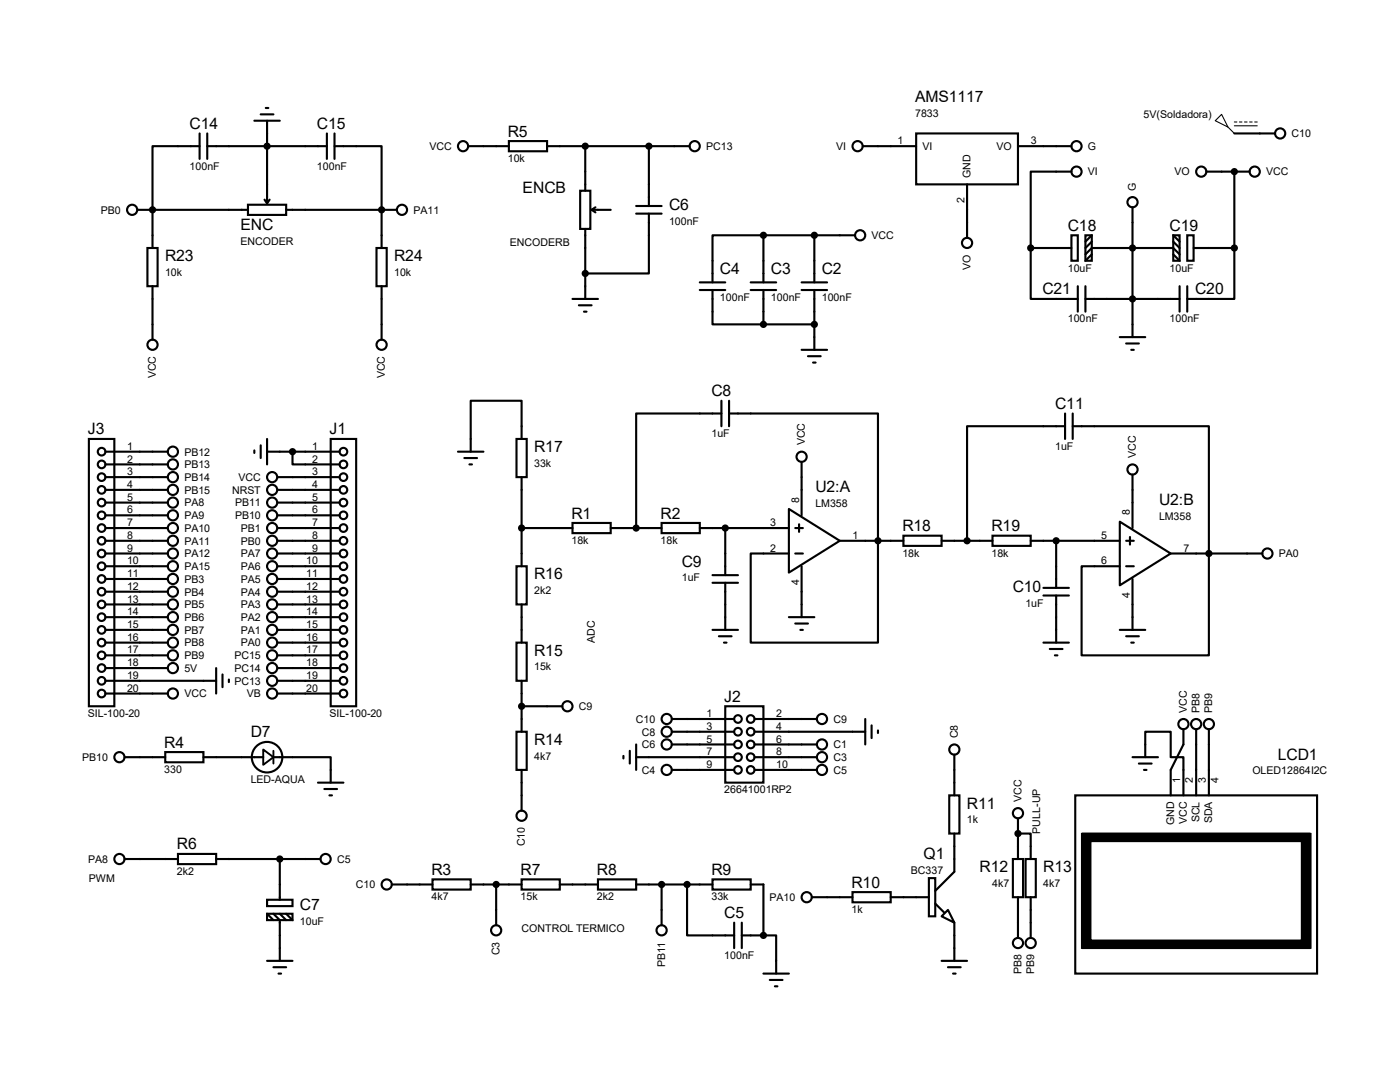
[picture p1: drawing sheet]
<svg xmlns="http://www.w3.org/2000/svg" width="279mm" height="216mm" viewBox="0 0 279 216" stroke-linecap="round" stroke-linejoin="round" font-family="sans-serif">
<g fill="none" stroke="#000" stroke-width=".42">
<path d="M39.8 29.2h-9.4v20.3M39.8 26.6v5.1M41.4 29.2h23.8M41.4 26.6v5.1M50.8 24.1h5M52 22.8h2.6M52.8 39.8l.5 .8M53 21.5h.6M53.3 24.1v16.5M53.8 39.8l-.5 .8M65.2 26.6v5.1M66.8 29.2h9.4v20.3"/>
<path d="M66.8 26.6v5.1M93.4 29.2h8.2M101.6 28.2h7.6v2h-7.6zM109.2 29.2h28.4M115.8 38.1h2v7.6h-2zM116.8 29.2v8.9M129.5 29.2v11.9M172.2 29.2h10.6M182.8 26.6h20.4v10.2h-20.4zM193 36.8v10.7M203.2 29.2h10.6M213.8 34.2h-8.1v15.3"/>
<path d="M240.7 34.2h8.7M246.3 26.6h8.2M246.3 34.2v15.3M27.4 41.9h22.1M29.4 49.5h2.1v7.6h-2.1zM30.4 57.1v10.7M49.5 40.9h7.6v2h-7.6zM57.1 41.9h22.1M75.1 49.5h2.1v7.6h-2.1zM76.2 57.1v10.7M114.3 59.6h5M116.8 45.7v13.9"/>
<path d="M118.1 41.9h3.8M118.1 41.9l.7 .5M118.8 41.4l-.7 .5M127 41.1h5M127 42.6h5M129.5 42.6v12h-12.7M139.7 57.9h5M139.7 56.3h5M142.2 57.9v6.8h10.2M149.8 57.9h5.1M149.8 56.3h5.1M152.4 46.9h-10.2v9.4"/>
<path d="M152.4 46.9h18.2M152.4 46.9v9.4M152.4 57.9v6.8M160 57.9h5.1M160 56.3h5.1M162.5 46.9v9.4M162.5 57.9v11.9M205.7 49.5v10.1h9.4M205.7 49.5h8.1M213.8 46.9h1.3v5.1h-1.3zM215.1 57.1v5.1M216.6 46.9h1.3v5.1h-1.3z"/>
<path d="M216.6 50.8l1.3-1.3h16.2l1.3 1.3M216.6 59.6h18.8M216.6 57.1v5.1M217.9 46.9l-1.3 1.3M217.9 48.2l-1.3 1.3M217.9 50.8l-1.3 1.2M226 41.4v25.9M234.1 46.9h1.3v5.1h-1.3zM234.1 46.9l1.3 1.3M234.1 48.2l1.3 1.3M234.1 50.8l1.3 1.2M235.4 57.1v5.1"/>
<path d="M236.9 46.9h1.3v5.1h-1.3zM236.9 57.1v5.1M238.2 49.5h8.1M246.3 49.5v10.1h-9.4M115.5 60.9h2.6M116.5 62.2h.6M144 80v5M145.5 80v5M152.4 64.7h10.1M160 69.8h5.1M161.2 71.1h2.6M162.3 72.3h.5"/>
<path d="M223.5 67.3h5.1M224.7 68.5h2.6M225.8 69.8h.5M17.7 87.6h5.1v53.3h-5.1zM21 95.2h12.5M21 97.7h12.5M21 90.1h12.5M21 92.7h12.5M50.8 89.9v.5M52 88.9v2.5M53.3 87.6v5.1M53.3 90.1h14.5"/>
<path d="M55.3 95.2h12.5M55.3 97.7h12.5M58.4 90.1v2.6h9.4M66 87.6h5.1v53.3h-5.1zM91.4 90.1h5.1M92.7 91.4h2.5M93.7 92.7h.5M103.1 87.6h2v7.6h-2zM104.1 87.6v-7.6h-10.2v10.1M104.1 95.2v17.8M144 82.5h-17v22.9M145.5 82.5h29.7v45.7h-25.4v-17.8h7.6"/>
<path d="M160 92.2v10.6M212.6 85h-19.6v22.9M212.6 82.5v5.1M214.1 85h27.2v45.8h-25.4v-17.8h7.6M214.1 82.5v5.1M226 94.7v10.7M21 100.3h12.5M21 102.8h12.5M21 105.4h12.5M21 107.9h12.5M21 110.4h12.5M21 113h12.5"/>
<path d="M21 115.5h12.5M21 118.1h12.5M55.3 100.3h12.5M55.3 102.8h12.5M55.3 105.4h12.5M55.3 107.9h12.5M55.3 110.4h12.5M55.3 113h12.5M55.3 115.5h12.5M55.3 118.1h12.5M103.1 113h2v7.6h-2zM104.1 105.4h10.2"/>
<path d="M114.3 104.4h7.6v2h-7.6zM121.9 105.4h10.1M132 104.4h7.7v2h-7.7zM139.7 105.4h17.7M142.2 116.3h5.1M142.2 114.8h5.1M144.7 105.4v9.4M144.7 116.3v9.4M157.4 101.6l10.2 6.3-10.2 6.4zM158.7 105.4h1.5M158.7 110.4h1.5M159.5 104.6v1.5"/>
<path d="M160 113v10.1M167.6 107.9h12.7M180.3 106.9h7.6v2h-7.6zM187.9 107.9h10.2M198.1 106.9h7.6v2h-7.6zM205.7 107.9h17.8M208.2 117.3h5.1M208.2 118.8h5.1M210.8 107.9v9.4M210.8 118.8v9.4M223.5 104.1l10.1 6.3-10.1 6.4zM224.7 107.9h1.6"/>
<path d="M224.7 113h1.6M225.5 107.1v1.6M226 115.5v10.2M233.6 110.4h18.3M21 120.6h12.5M21 123.1h12.5M21 125.7h12.5M21 128.2h12.5M21 130.8h12.5M21 133.3h12.5M21 135.8h22.1M21 138.4h12.5"/>
<path d="M43.1 133.3v5.1M44.4 134.6v2.5M45.7 135.6v.5M55.3 120.6h12.5M55.3 123.1h12.5M55.3 125.7h12.5M55.3 128.2h12.5M55.3 130.8h12.5M55.3 133.3h12.5M55.3 135.8h12.5M55.3 138.4h12.5M103.1 128.2h2v7.6h-2z"/>
<path d="M104.1 120.6v7.6M104.1 135.8v10.2M142.2 125.7h5.1M143.5 127h2.5M144.5 128.2h.5M157.4 123.1h5.1M158.7 124.4h2.5M159.7 125.7h.5M208.2 128.2h5.1M209.5 129.5h2.5M210.5 130.8h.5M223.5 125.7h5.1"/>
<path d="M224.7 127h2.6M225.8 128.2h.5M24.8 151.1h8.2M33 150.1h7.6v2h-7.6zM40.6 151.1h11.9M54.6 151.1h11.4v5.1M63.5 156.2h5M64.7 157.4h2.6M65.7 158.7h.6M103.1 146h2v7.6h-2zM104.1 153.6v8.2M104.1 140.9h8.1"/>
<path d="M124.4 150.8v.5M125.7 149.8v2.6M127 151.1h19.5M127 148.5v5.1M134.1 153.6h12.4M134.1 143.5h12.4M134.1 148.5h12.4M134.1 146h12.4M144.7 140.9h7.7v15.3h-7.7zM150.6 151.1h12.4M150.6 153.6h12.4M150.6 143.5h12.4"/>
<path d="M150.6 148.5h12.4M150.6 146h22.1M172.7 143.5v5M173.9 144.7v2.6M175.2 145.8v.5M189.4 158.7h2.1v7.6h-2.1zM190.5 150.6v8.1M214.6 158.7h48.2v35.6h-48.2zM226 151.1h5.1M227.3 152.4h2.5M228.3 153.6h.5M228.6 151.1v-5.1h5v5.1h2.6v7.6"/>
<path d="M236.2 145.5v3l-2.6 5.1v5.1M238.7 145.5v13.2M241.3 145.5v13.2M24.8 171.4h10.7M35.5 170.4h7.6v2h-7.6zM43.1 171.4h20.9M53.3 179.5h5.1v1.3h-5.1zM55.8 171.4v8.1M78.2 176.5h8.1M86.3 175.5h7.6v2h-7.6zM93.9 176.5h10.2M99 176.5v8.1"/>
<path d="M104.1 175.5h7.6v2h-7.6zM111.7 176.5h7.6M119.3 175.5h7.7v2h-7.7zM127 176.5h15.2M132 176.5v8.1M137.1 176.5v10.1h9.4M142.2 175.5h7.6v2h-7.6zM149.8 176.5h2.6v10.1M162 179h8.1M170.1 178h7.7v2h-7.7zM177.8 179h7.6M185.4 175.2h1.2v7.6h-1.2z"/>
<path d="M190.5 166.3v7.6l-3.9 3.9M202.1 171.4h2.1v7.6h-2.1zM203.2 166.3h2.5v5.1M203.2 163.3v8.1M203.2 179v8.2M204.7 171.4h2v7.6h-2zM205.7 179v8.2M53.3 182.3h5.1v1.3h-5.1zM53.3 191.7h5.1M53.3 182.3l1.3 1.3M54.6 182.3l1.2 1.3v8.1M54.6 193h2.5"/>
<path d="M55.6 194.3h.5M55.8 182.3l1.3 1.3M57.1 182.3l1.3 1.3M146.5 184.1v5.1M148 184.1v5.1M148 186.6h4.4M152.4 186.6h2.5v7.7M152.4 194.3h5M153.6 195.5h2.6M154.6 196.8h.6M186.6 180.3l1.8 1.8M187.9 182.8l1.3-1.2 1.3 2.5z"/>
<path d="M187.9 191.7h5.1M189.2 193h2.5M190.2 194.3h.5M190.5 184.1v7.6"/>
<circle cx="92.4" cy="29.2" r="1.02"/>
<circle cx="138.6" cy="29.2" r="1.02"/>
<circle cx="171.2" cy="29.2" r="1.02"/>
<circle cx="214.8" cy="34.2" r="1.02"/>
<circle cx="214.8" cy="29.2" r="1.02"/>
<circle cx="239.7" cy="34.2" r="1.02"/>
<circle cx="250.4" cy="34.2" r="1.02"/>
<circle cx="255.5" cy="26.6" r="1.02"/>
<circle cx="26.4" cy="41.9" r="1.02"/>
<circle cx="80.2" cy="41.9" r="1.02"/>
<circle cx="171.7" cy="46.9" r="1.02"/>
<circle cx="193" cy="48.5" r="1.02"/>
<circle cx="226" cy="40.3" r="1.02"/>
<circle cx="30.4" cy="68.8" r="1.02"/>
<circle cx="76.2" cy="68.8" r="1.02"/>
<circle cx="20.3" cy="97.7" r=".76"/>
<circle cx="20.3" cy="95.2" r=".76"/>
<circle cx="20.3" cy="90.1" r=".76"/>
<circle cx="20.3" cy="92.7" r=".76"/>
<circle cx="34.5" cy="97.7" r="1.02"/>
<circle cx="34.5" cy="95.2" r="1.02"/>
<circle cx="34.5" cy="90.1" r="1.02"/>
<circle cx="34.5" cy="92.7" r="1.02"/>
<circle cx="54.3" cy="97.7" r="1.02"/>
<circle cx="54.3" cy="95.2" r="1.02"/>
<circle cx="68.5" cy="95.2" r=".76"/>
<circle cx="68.5" cy="90.1" r=".76"/>
<circle cx="68.5" cy="97.7" r=".76"/>
<circle cx="68.5" cy="92.7" r=".76"/>
<circle cx="160" cy="91.1" r="1.02"/>
<circle cx="226" cy="93.7" r="1.02"/>
<circle cx="20.3" cy="107.9" r=".76"/>
<circle cx="20.3" cy="118.1" r=".76"/>
<circle cx="20.3" cy="102.8" r=".76"/>
<circle cx="20.3" cy="100.3" r=".76"/>
<circle cx="20.3" cy="110.4" r=".76"/>
<circle cx="20.3" cy="115.5" r=".76"/>
<circle cx="20.3" cy="105.4" r=".76"/>
<circle cx="20.3" cy="113" r=".76"/>
<circle cx="34.5" cy="118.1" r="1.02"/>
<circle cx="34.5" cy="105.4" r="1.02"/>
<circle cx="34.5" cy="107.9" r="1.02"/>
<circle cx="34.5" cy="110.4" r="1.02"/>
<circle cx="34.5" cy="100.3" r="1.02"/>
<circle cx="34.5" cy="102.8" r="1.02"/>
<circle cx="34.5" cy="113" r="1.02"/>
<circle cx="34.5" cy="115.5" r="1.02"/>
<circle cx="54.3" cy="102.8" r="1.02"/>
<circle cx="54.3" cy="110.4" r="1.02"/>
<circle cx="54.3" cy="100.3" r="1.02"/>
<circle cx="54.3" cy="113" r="1.02"/>
<circle cx="54.3" cy="118.1" r="1.02"/>
<circle cx="54.3" cy="107.9" r="1.02"/>
<circle cx="54.3" cy="115.5" r="1.02"/>
<circle cx="54.3" cy="105.4" r="1.02"/>
<circle cx="68.5" cy="100.3" r=".76"/>
<circle cx="68.5" cy="118.1" r=".76"/>
<circle cx="68.5" cy="105.4" r=".76"/>
<circle cx="68.5" cy="102.8" r=".76"/>
<circle cx="68.5" cy="107.9" r=".76"/>
<circle cx="68.5" cy="110.4" r=".76"/>
<circle cx="68.5" cy="113" r=".76"/>
<circle cx="68.5" cy="115.5" r=".76"/>
<circle cx="252.9" cy="110.4" r="1.02"/>
<circle cx="20.3" cy="123.1" r=".76"/>
<circle cx="20.3" cy="133.3" r=".76"/>
<circle cx="20.3" cy="138.4" r=".76"/>
<circle cx="20.3" cy="125.7" r=".76"/>
<circle cx="20.3" cy="120.6" r=".76"/>
<circle cx="20.3" cy="128.2" r=".76"/>
<circle cx="20.3" cy="135.8" r=".76"/>
<circle cx="20.3" cy="130.8" r=".76"/>
<circle cx="34.5" cy="138.4" r="1.02"/>
<circle cx="34.5" cy="123.1" r="1.02"/>
<circle cx="34.5" cy="128.2" r="1.02"/>
<circle cx="34.5" cy="130.8" r="1.02"/>
<circle cx="34.5" cy="133.3" r="1.02"/>
<circle cx="34.5" cy="120.6" r="1.02"/>
<circle cx="34.5" cy="125.7" r="1.02"/>
<circle cx="54.3" cy="125.7" r="1.02"/>
<circle cx="54.3" cy="123.1" r="1.02"/>
<circle cx="54.3" cy="130.8" r="1.02"/>
<circle cx="54.3" cy="133.3" r="1.02"/>
<circle cx="54.3" cy="135.8" r="1.02"/>
<circle cx="54.3" cy="138.4" r="1.02"/>
<circle cx="54.3" cy="128.2" r="1.02"/>
<circle cx="54.3" cy="120.6" r="1.02"/>
<circle cx="68.5" cy="138.4" r=".76"/>
<circle cx="68.5" cy="135.8" r=".76"/>
<circle cx="68.5" cy="123.1" r=".76"/>
<circle cx="68.5" cy="128.2" r=".76"/>
<circle cx="68.5" cy="130.8" r=".76"/>
<circle cx="68.5" cy="120.6" r=".76"/>
<circle cx="68.5" cy="133.3" r=".76"/>
<circle cx="68.5" cy="125.7" r=".76"/>
<circle cx="23.8" cy="151.1" r="1.02"/>
<circle cx="53.3" cy="151.1" r="3"/>
<circle cx="113.2" cy="140.9" r="1.02"/>
<circle cx="133.1" cy="143.5" r="1.02"/>
<circle cx="133.1" cy="148.5" r="1.02"/>
<circle cx="133.1" cy="153.6" r="1.02"/>
<circle cx="133.1" cy="146" r="1.02"/>
<circle cx="147.3" cy="143.5" r=".76"/>
<circle cx="147.3" cy="153.6" r=".76"/>
<circle cx="147.3" cy="146" r=".76"/>
<circle cx="147.3" cy="148.5" r=".76"/>
<circle cx="147.3" cy="151.1" r=".76"/>
<circle cx="149.8" cy="146" r=".76"/>
<circle cx="149.8" cy="151.1" r=".76"/>
<circle cx="149.8" cy="143.5" r=".76"/>
<circle cx="149.8" cy="148.5" r=".76"/>
<circle cx="149.8" cy="153.6" r=".76"/>
<circle cx="164" cy="148.5" r="1.02"/>
<circle cx="164" cy="153.6" r="1.02"/>
<circle cx="164" cy="143.5" r="1.02"/>
<circle cx="164" cy="151.1" r="1.02"/>
<circle cx="190.5" cy="149.6" r="1.02"/>
<circle cx="236.2" cy="144.5" r="1.02"/>
<circle cx="238.7" cy="144.5" r="1.02"/>
<circle cx="241.3" cy="144.5" r="1.02"/>
<circle cx="23.8" cy="171.4" r="1.02"/>
<circle cx="65" cy="171.4" r="1.02"/>
<circle cx="77.2" cy="176.5" r="1.02"/>
<circle cx="104.1" cy="162.8" r="1.02"/>
<circle cx="161" cy="179" r="1.02"/>
<circle cx="203.2" cy="162.3" r="1.02"/>
<circle cx="99" cy="185.6" r="1.02"/>
<circle cx="132" cy="185.6" r="1.02"/>
<circle cx="203.2" cy="188.2" r="1.02"/>
<circle cx="205.7" cy="188.2" r="1.02"/>
</g>
<g fill="#000">
<circle cx="246.3" cy="34.2" r=".21"/>
<circle cx="30.4" cy="41.9" r=".21"/>
<circle cx="76.2" cy="41.9" r=".21"/>
<circle cx="203.2" cy="166.3" r=".21"/>
<circle cx="152.4" cy="186.6" r=".21"/>
</g>
<path d="M243.8 22.8l1.3 2.6-2.6-1.3zM245.1 25.4l1.2 1.2M246.3 24.3h.5M246.3 25.1h4.6M247.4 24.3h.5M248.4 24.3h.5M249.4 24.3h.5M250.4 24.3h.5" fill="none" stroke="#000" stroke-width=".21"/>
<path d="M215.9 166.3h45.7v22.9h-45.7z" fill="none" stroke="#000" stroke-width=".25"/>
<path d="M216.9 167.1h43.7v21.3h-43.7z" fill="none" stroke="#000" stroke-width="1.9"/>
<g fill="#000" stroke="#000" stroke-width=".42">
<circle cx="53.3" cy="29.2" r=".51"/>
<circle cx="116.8" cy="29.2" r=".51"/>
<circle cx="129.5" cy="29.2" r=".51"/>
<circle cx="246.3" cy="34.2" r=".51"/>
<circle cx="30.4" cy="41.9" r=".51"/>
<circle cx="76.2" cy="41.9" r=".51"/>
<circle cx="116.8" cy="54.6" r=".51"/>
<circle cx="152.4" cy="46.9" r=".51"/>
<circle cx="162.5" cy="46.9" r=".51"/>
<circle cx="205.7" cy="49.5" r=".51"/>
<circle cx="226" cy="59.6" r=".51"/>
<circle cx="226" cy="49.5" r=".51"/>
<circle cx="246.3" cy="49.5" r=".51"/>
<circle cx="152.4" cy="64.7" r=".51"/>
<circle cx="162.5" cy="64.7" r=".51"/>
<circle cx="58.4" cy="90.1" r=".51"/>
<circle cx="104.1" cy="105.4" r=".51"/>
<circle cx="127" cy="105.4" r=".51"/>
<circle cx="144.7" cy="105.4" r=".51"/>
<circle cx="175.2" cy="107.9" r=".51"/>
<circle cx="193" cy="107.9" r=".51"/>
<circle cx="210.8" cy="107.9" r=".51"/>
<circle cx="241.3" cy="110.4" r=".51"/>
<circle cx="104.1" cy="140.9" r=".51"/>
<circle cx="55.8" cy="171.4" r=".51"/>
<circle cx="99" cy="176.5" r=".51"/>
<circle cx="132" cy="176.5" r=".51"/>
<circle cx="137.1" cy="176.5" r=".51"/>
<circle cx="203.2" cy="166.3" r=".51"/>
<circle cx="152.4" cy="186.6" r=".51"/>
</g>
<path d="M52.5 149.6l2.1 1.5-2.1 1.5zM54.6 149.8v2.6" fill="none" stroke="#000" stroke-width=".38"/>
<g font-size="3.1">
<text x="182.6" y="20.4">AMS1117</text>
<text x="37.8" y="25.7">C14</text>
<text x="63.2" y="25.7">C15</text>
<text x="101.3" y="27.3">R5</text>
<text x="104.3" y="38.4">ENCB</text>
<text x="133.5" y="42">C6</text>
<text x="48" y="45.9">ENC</text>
<text x="213.1" y="46.1">C18</text>
<text x="233.4" y="46.1">C19</text>
<text x="32.9" y="52.1">R23</text>
<text x="78.7" y="52.1">R24</text>
<text x="143.7" y="54.7">C4</text>
<text x="153.8" y="54.7">C3</text>
<text x="164" y="54.7">C2</text>
<text x="208" y="58.8">C21</text>
<text x="238.5" y="58.8">C20</text>
<text x="142" y="79.1">C8</text>
<text x="210.6" y="81.6">C11</text>
<text x="17.5" y="86.7">J3</text>
<text x="65.8" y="86.7">J1</text>
<text x="106.6" y="90.2">R17</text>
<text x="162.7" y="98.1">U2:A</text>
<text x="231.3" y="100.7">U2:B</text>
<text x="114" y="103.5">R1</text>
<text x="131.8" y="103.5">R2</text>
<text x="180.1" y="106">R18</text>
<text x="197.9" y="106">R19</text>
<text x="136.1" y="113.1">C9</text>
<text x="106.6" y="115.6">R16</text>
<text x="202.1" y="118.2">C10</text>
<text x="106.6" y="130.9">R15</text>
<text x="144.5" y="140">J2</text>
<text x="32.8" y="149.2">R4</text>
<text x="50" y="147.2">D7</text>
<text x="106.6" y="148.6">R14</text>
<text x="255" y="151.6">LCD1</text>
<text x="193" y="161.3">R11</text>
<text x="35.3" y="169.5">R6</text>
<text x="184.3" y="171.5">Q1</text>
<text x="86.1" y="174.6">R3</text>
<text x="103.9" y="174.6">R7</text>
<text x="119.1" y="174.6">R8</text>
<text x="142" y="174.6">R9</text>
<text x="169.9" y="177.1">R10</text>
<text x="195.5" y="174">R12</text>
<text x="208.2" y="174">R13</text>
<text x="59.9" y="181.7">C7</text>
<text x="144.5" y="183.2">C5</text>
</g>
<g font-size="2.1">
<text x="182.6" y="23.3">7833</text>
<text x="228.2" y="23.6">5V(Soldadora)</text>
<text x="85.7" y="29.9">VCC</text>
<text x="140.9" y="29.9">PC13</text>
<text x="166.9" y="29.9">VI</text>
<text x="179.1" y="28.8">1</text>
<text x="184.1" y="29.9">VI</text>
<text x="198.8" y="29.9">VO</text>
<text x="205.7" y="28.8">3</text>
<text x="217.1" y="29.9">G</text>
<text x="257.8" y="27.4">C10</text>
<text x="37.8" y="33.9">100nF</text>
<text x="63.2" y="33.9">100nF</text>
<text x="101.3" y="32.3">10k</text>
<text x="193.7" y="35.5" transform="rotate(-90 193.7 35.5)">GND</text>
<text x="217.1" y="35">VI</text>
<text x="234.4" y="35">VO</text>
<text x="252.7" y="35">VCC</text>
<text x="192.5" y="40.5" transform="rotate(-90 192.5 40.5)">2</text>
<text x="226.7" y="38.1" transform="rotate(-90 226.7 38.1)">G</text>
<text x="20.1" y="42.6">PB0</text>
<text x="82.5" y="42.6">PA11</text>
<text x="133.5" y="44.9">100nF</text>
<text x="173.9" y="47.7">VCC</text>
<text x="48" y="48.9">ENCODER</text>
<text x="101.8" y="49.1">ENCODERB</text>
<text x="193.7" y="53.8" transform="rotate(-90 193.7 53.8)">VO</text>
<text x="32.9" y="55">10k</text>
<text x="78.7" y="55">10k</text>
<text x="213.1" y="54.2">10uF</text>
<text x="233.4" y="54.2">10uF</text>
<text x="143.7" y="60.1">100nF</text>
<text x="153.8" y="60.1">100nF</text>
<text x="164" y="60.1">100nF</text>
<text x="213.1" y="64.3">100nF</text>
<text x="233.4" y="64.3">100nF</text>
<text x="31.1" y="75.5" transform="rotate(-90 31.1 75.5)">VCC</text>
<text x="76.8" y="75.5" transform="rotate(-90 76.8 75.5)">VCC</text>
<text x="25.4" y="89.7">1</text>
<text x="62.3" y="89.7">1</text>
<text x="142" y="87.2">1uF</text>
<text x="160.7" y="88.9" transform="rotate(-90 160.7 88.9)">VCC</text>
<text x="210.6" y="89.7">1uF</text>
<text x="25.4" y="92.3">2</text>
<text x="25.4" y="94.8">3</text>
<text x="36.8" y="90.9">PB12</text>
<text x="36.8" y="93.4">PB13</text>
<text x="36.8" y="96">PB14</text>
<text x="47.6" y="96">VCC</text>
<text x="62.3" y="92.3">2</text>
<text x="62.3" y="94.8">3</text>
<text x="106.6" y="93.1">33k</text>
<text x="226.7" y="91.4" transform="rotate(-90 226.7 91.4)">VCC</text>
<text x="25.4" y="97.4">4</text>
<text x="25.4" y="99.9">5</text>
<text x="36.8" y="101">PA8</text>
<text x="36.8" y="98.5">PB15</text>
<text x="46.3" y="98.5">NRST</text>
<text x="46.9" y="101">PB11</text>
<text x="62.3" y="97.4">4</text>
<text x="62.3" y="99.9">5</text>
<text x="159.5" y="100.3" transform="rotate(-90 159.5 100.3)">8</text>
<text x="162.7" y="101.2">LM358</text>
<text x="25.4" y="102.4">6</text>
<text x="25.4" y="105">7</text>
<text x="25.4" y="107.5">8</text>
<text x="36.8" y="103.6">PA9</text>
<text x="36.8" y="106.1">PA10</text>
<text x="46.9" y="103.6">PB10</text>
<text x="48" y="106.1">PB1</text>
<text x="62.3" y="102.4">6</text>
<text x="62.3" y="105">7</text>
<text x="62.3" y="107.5">8</text>
<text x="153.7" y="105">3</text>
<text x="170.1" y="107.5">1</text>
<text x="219.8" y="107.5">5</text>
<text x="225.5" y="102.8" transform="rotate(-90 225.5 102.8)">8</text>
<text x="231.3" y="103.7">LM358</text>
<text x="25.4" y="110.1">9</text>
<text x="25.4" y="112.6">10</text>
<text x="36.8" y="108.7">PA11</text>
<text x="36.8" y="111.2">PA12</text>
<text x="36.8" y="113.7">PA15</text>
<text x="48" y="113.7">PA6</text>
<text x="48" y="111.2">PA7</text>
<text x="48" y="108.7">PB0</text>
<text x="61.1" y="112.6">10</text>
<text x="62.3" y="110.1">9</text>
<text x="114" y="108.5">18k</text>
<text x="131.8" y="108.5">18k</text>
<text x="153.7" y="110.1">2</text>
<text x="180.1" y="111.1">18k</text>
<text x="197.9" y="111.1">18k</text>
<text x="219.8" y="112.6">6</text>
<text x="236.2" y="110.1">7</text>
<text x="255.2" y="111.2">PA0</text>
<text x="25.4" y="115.1">11</text>
<text x="25.4" y="117.7">12</text>
<text x="36.8" y="116.3">PB3</text>
<text x="36.8" y="118.8">PB4</text>
<text x="48" y="118.8">PA4</text>
<text x="48" y="116.3">PA5</text>
<text x="61.1" y="115.1">11</text>
<text x="61.1" y="117.7">12</text>
<text x="106.6" y="118.5">2k2</text>
<text x="136.1" y="116">1uF</text>
<text x="159.5" y="116.7" transform="rotate(-90 159.5 116.7)">4</text>
<text x="225.5" y="119.3" transform="rotate(-90 225.5 119.3)">4</text>
<text x="25.4" y="120.2">13</text>
<text x="25.4" y="122.8">14</text>
<text x="25.4" y="125.3">15</text>
<text x="36.8" y="121.4">PB5</text>
<text x="36.8" y="123.9">PB6</text>
<text x="48" y="123.9">PA2</text>
<text x="48" y="121.4">PA3</text>
<text x="61.1" y="120.2">13</text>
<text x="61.1" y="122.8">14</text>
<text x="61.1" y="125.3">15</text>
<text x="204.6" y="121.1">1uF</text>
<text x="25.4" y="127.8">16</text>
<text x="25.4" y="130.4">17</text>
<text x="36.8" y="126.4">PB7</text>
<text x="36.8" y="129">PB8</text>
<text x="36.8" y="131.5">PB9</text>
<text x="46.8" y="131.5">PC15</text>
<text x="48" y="129">PA0</text>
<text x="48" y="126.4">PA1</text>
<text x="61.1" y="127.8">16</text>
<text x="61.1" y="130.4">17</text>
<text x="118.7" y="128.2" transform="rotate(-90 118.7 128.2)">ADC</text>
<text x="25.4" y="132.9">18</text>
<text x="25.4" y="135.5">19</text>
<text x="36.8" y="134.1">5V</text>
<text x="46.8" y="134.1">PC14</text>
<text x="46.8" y="136.6">PC13</text>
<text x="61.1" y="132.9">18</text>
<text x="61.1" y="135.5">19</text>
<text x="106.6" y="133.8">15k</text>
<text x="17.5" y="143.1">SIL-100-20</text>
<text x="25.4" y="138">20</text>
<text x="36.8" y="139.1">VCC</text>
<text x="49.2" y="139.1">VB</text>
<text x="61.1" y="138">20</text>
<text x="65.8" y="143.1">SIL-100-20</text>
<text x="115.5" y="141.7">C9</text>
<text x="141" y="143.1">1</text>
<text x="154.9" y="143.1">2</text>
<text x="236.9" y="142.2" transform="rotate(-90 236.9 142.2)">VCC</text>
<text x="239.4" y="142.2" transform="rotate(-90 239.4 142.2)">PB8</text>
<text x="241.9" y="142.2" transform="rotate(-90 241.9 142.2)">PB9</text>
<text x="126.9" y="144.2">C10</text>
<text x="128.1" y="146.8">C8</text>
<text x="128.1" y="149.3">C6</text>
<text x="141" y="145.6">3</text>
<text x="141" y="148.2">5</text>
<text x="154.9" y="145.6">4</text>
<text x="154.9" y="148.2">6</text>
<text x="166.3" y="144.2">C9</text>
<text x="166.3" y="149.3">C1</text>
<text x="191.1" y="147.3" transform="rotate(-90 191.1 147.3)">C8</text>
<text x="16.4" y="151.8">PB10</text>
<text x="32.8" y="154.3">330</text>
<text x="106.6" y="151.6">4k7</text>
<text x="128.1" y="154.4">C4</text>
<text x="141" y="150.7">7</text>
<text x="141" y="153.2">9</text>
<text x="154.9" y="150.7">8</text>
<text x="154.9" y="153.2">10</text>
<text x="166.3" y="154.4">C5</text>
<text x="166.3" y="151.8">C3</text>
<text x="249.9" y="154.5">OLED12864I2C</text>
<text x="50" y="156.3">LED-AQUA</text>
<text x="144.5" y="158.3">26641001RP2</text>
<text x="203.8" y="160" transform="rotate(-90 203.8 160)">VCC</text>
<text x="235.5" y="156.2" transform="rotate(-90 235.5 156.2)">1</text>
<text x="238.1" y="156.2" transform="rotate(-90 238.1 156.2)">2</text>
<text x="240.6" y="156.2" transform="rotate(-90 240.6 156.2)">3</text>
<text x="243.2" y="156.2" transform="rotate(-90 243.2 156.2)">4</text>
<text x="193" y="164.3">1k</text>
<text x="207.6" y="166.3" transform="rotate(-90 207.6 166.3)">PULL-UP</text>
<text x="234.3" y="164.6" transform="rotate(-90 234.3 164.6)">GND</text>
<text x="236.9" y="164.4" transform="rotate(-90 236.9 164.4)">VCC</text>
<text x="239.4" y="164.1" transform="rotate(-90 239.4 164.1)">SCL</text>
<text x="241.9" y="164.3" transform="rotate(-90 241.9 164.3)">SDA</text>
<text x="17.6" y="172.2">PA8</text>
<text x="67.3" y="172.2">C5</text>
<text x="104.8" y="168.9" transform="rotate(-90 104.8 168.9)">C10</text>
<text x="17.7" y="175.9">PWM</text>
<text x="35.3" y="174.6">2k2</text>
<text x="71" y="177.2">C10</text>
<text x="86.1" y="179.7">4k7</text>
<text x="103.9" y="179.7">15k</text>
<text x="119.1" y="179.7">2k2</text>
<text x="142" y="179.7">33k</text>
<text x="153.6" y="179.8">PA10</text>
<text x="181.8" y="174.4">BC337</text>
<text x="198" y="177">4k7</text>
<text x="208.2" y="177">4k7</text>
<text x="59.9" y="184.6">10uF</text>
<text x="169.9" y="182.2">1k</text>
<text x="99.7" y="190.6" transform="rotate(-90 99.7 190.6)">C3</text>
<text x="104.1" y="186.1">CONTROL TERMICO</text>
<text x="144.5" y="191.3">100nF</text>
<text x="132.7" y="192.9" transform="rotate(-90 132.7 192.9)">PB11</text>
<text x="203.8" y="194.4" transform="rotate(-90 203.8 194.4)">PB8</text>
<text x="206.4" y="194.4" transform="rotate(-90 206.4 194.4)">PB9</text>
</g>
</svg>
